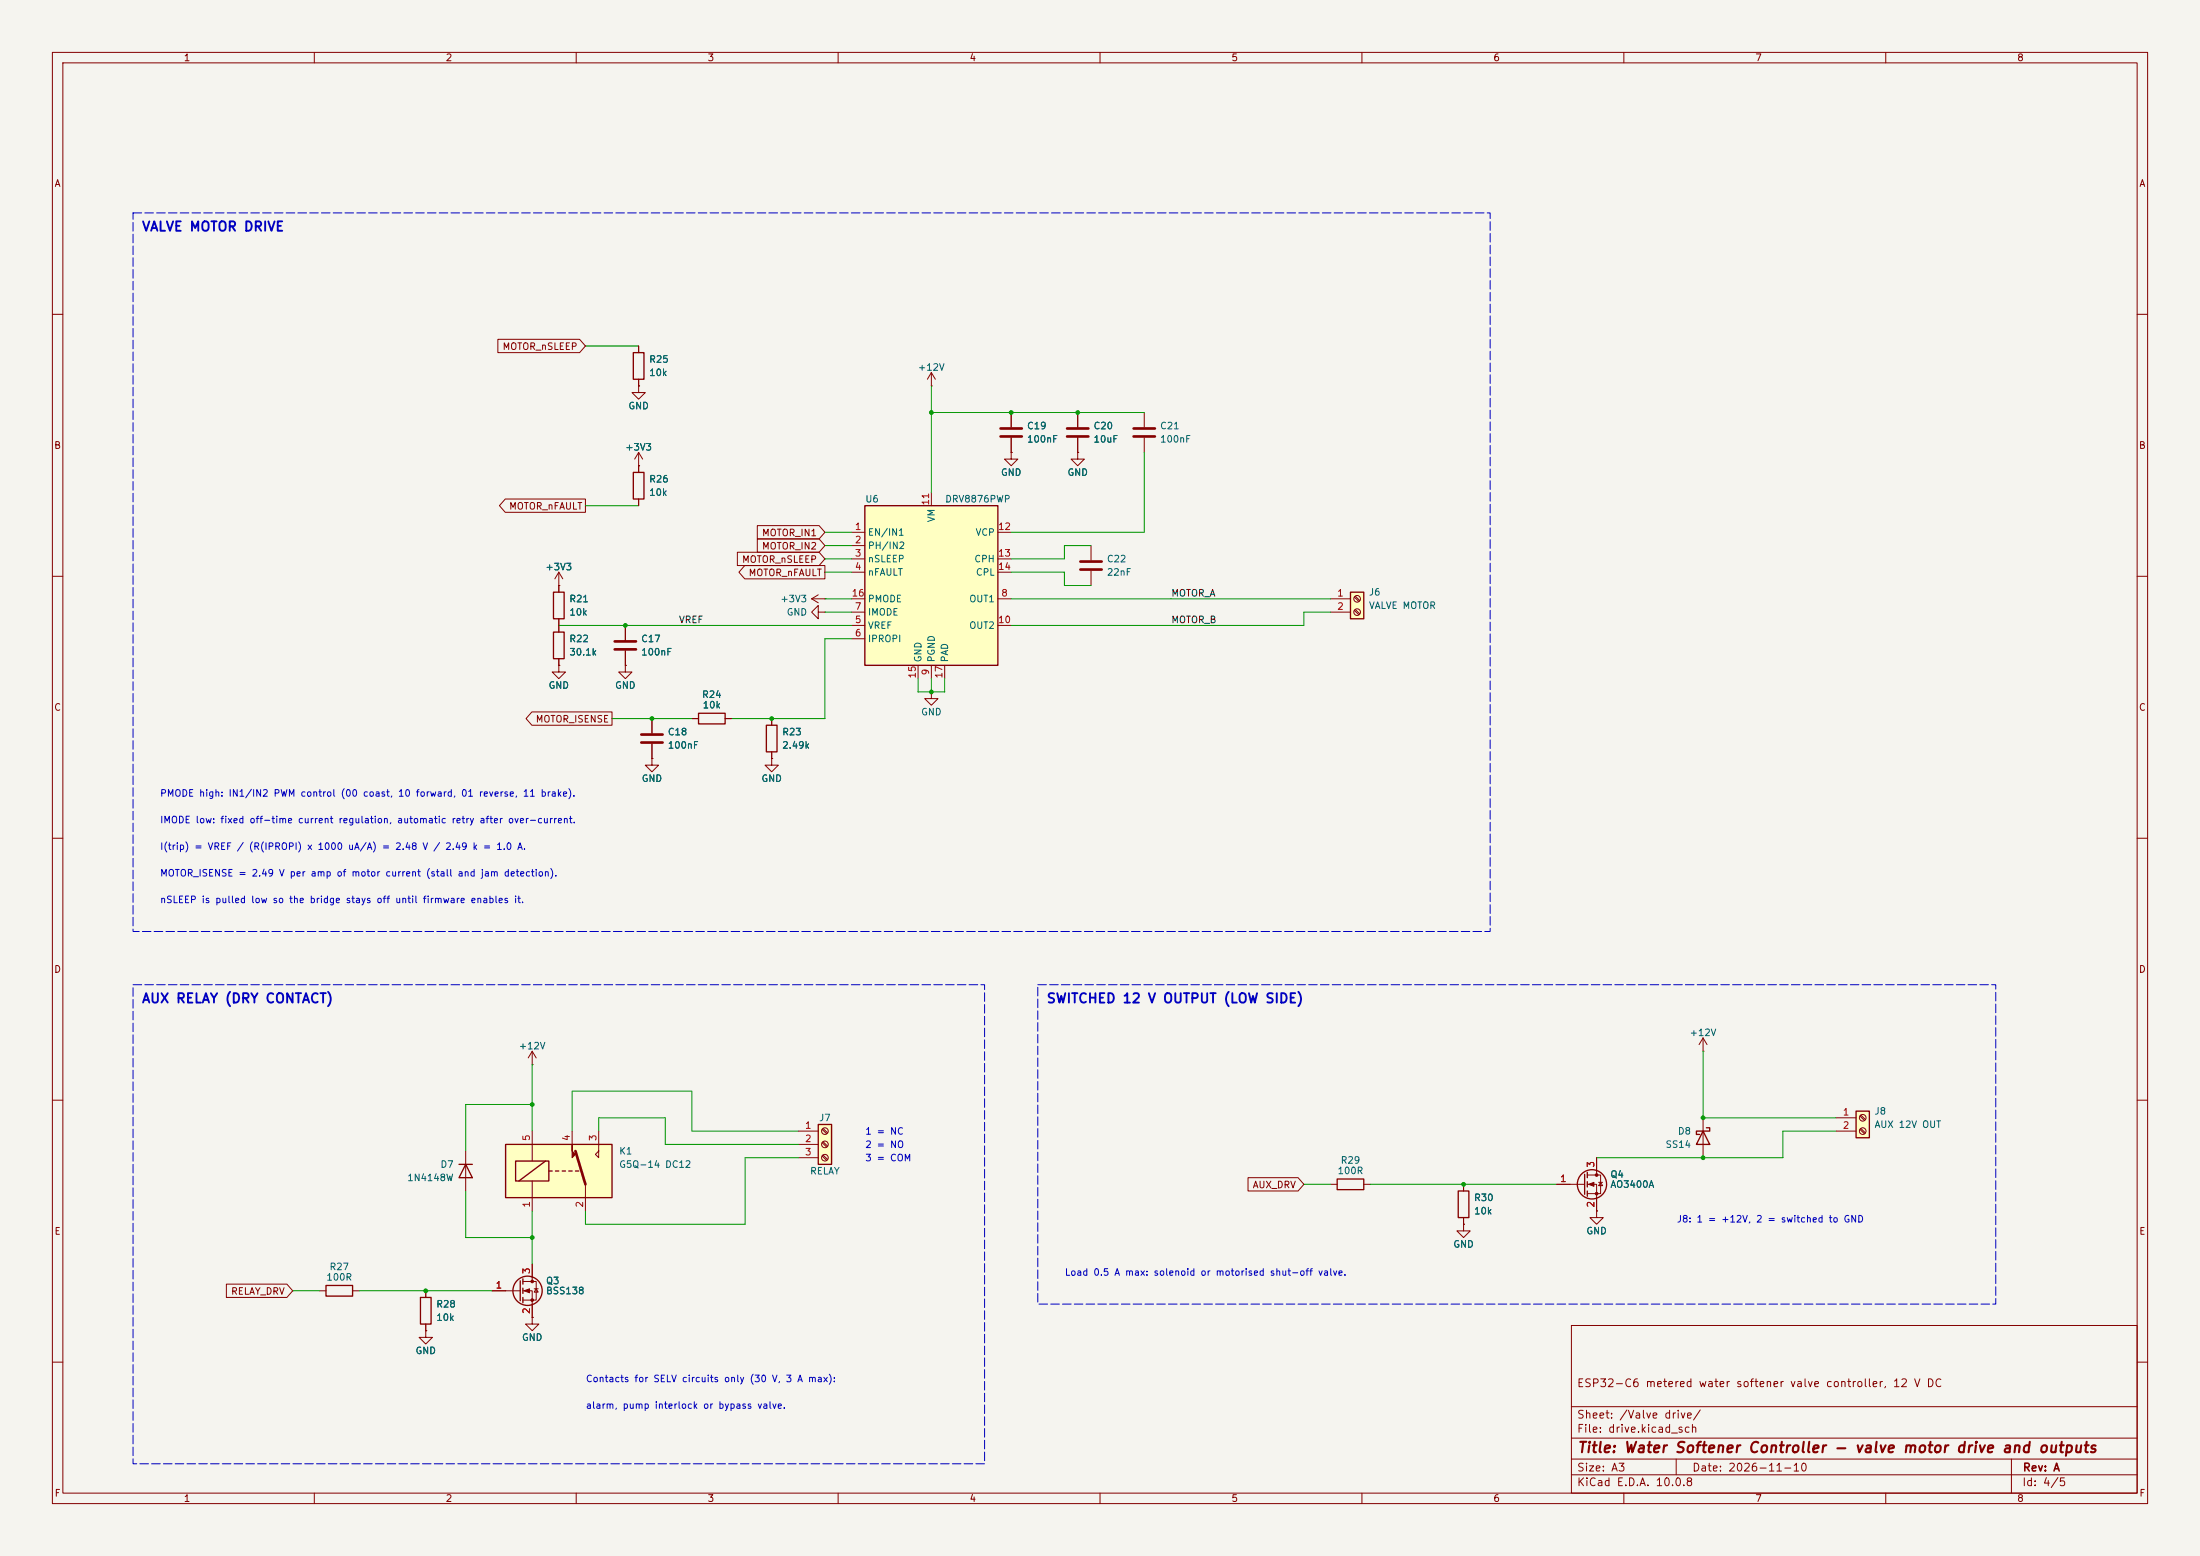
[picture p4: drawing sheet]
<svg xmlns="http://www.w3.org/2000/svg" width="420mm" height="297mm" viewBox="0 0 420 297" stroke-linecap="round" stroke-linejoin="round" font-family="sans-serif">
<path d="M0 0h420v297h-420z" fill="#f5f4ef" stroke="#f5f4ef" stroke-width=".19"/>
<g fill="none" stroke="#840000" stroke-width=".19">
<path d="M10 10h400v277h-400zM12 12h396v273h-396zM60 10v2M110 10v2M160 10v2M210 10v2M260 10v2M310 10v2M360 10v2M10 60h2M121.9 73.7v1.2h1.3l-1.3 1.3-1.3-1.3h1.3M121.9 73.7h.1"/>
<path d="M121.9 66v1.3M121.9 72.4v1.3M193 78.7v2.8M205.7 78.7v2.8M408 60h2M193 86.4v1.2h1.3l-1.3 1.3-1.2-1.3h1.2M193 86.4h.1M193 83.6v2.8M205.7 86.4v1.2h1.3l-1.3 1.3-1.2-1.3h1.2M205.7 86.4h.1M205.7 83.6v2.8M10 110h2"/>
<path d="M154.9 114.3l1.3 .8M154.9 114.3h2.6M156.2 116.8v-1.2l-1.3 1.2 1.3 1.3v-1.3h1.3M156.2 113.5l-1.3 .8M157.5 114.3h.1M157.5 116.8h.1M208.3 104.1v2.8M208.3 109v2.8M408 110h2M124.5 137.2v2.8M132.1 137.2h1.2M138.4 137.2h1.3"/>
<path d="M147.3 137.2v1.2M177.8 132.1v1.3h1.3l-1.3 1.2-1.3-1.2h1.3M177.8 132.1h.1M10 160h2M124.5 142v2.8M147.3 143.5v1.3M408 160h2M10 210h2M408 210h2M254 226.1h1.3M260.3 226.1h1.3M81.3 254v1.3h1.2l-1.2 1.2-1.3-1.2h1.3"/>
<path d="M81.3 254h.1M300 253h108v32h-108zM10 260h2M300 278.5h108M300 274.5h108M300 268.5h108M320 278.5v3M384 278.5v6.5M408 260h2M60 285v2M110 285v2M160 285v2"/>
<path d="M210 285v2M260 285v2M300 281.5h108M310 285v2M360 285v2"/>
</g>
<path d="M120.9 67.3h2v5.1h-2zM133.3 136.1h5.1v2.1h-5.1zM146.3 138.4h2v5.1h-2zM255.3 225h5v2.1h-5z" fill="none" stroke="#840000" stroke-width=".25"/>
<path d="M191 81.8h4.1M191 83.3h4.1M203.7 81.8h4.1M203.7 83.3h4.1M206.2 107.2h4.1M206.2 108.7h4.1M122.4 140.2h4.1M122.4 141.7h4.1" fill="none" stroke="#840000" stroke-width=".51"/>
<path d="M165.1 96.5h25.4v30.5h-25.4z" fill="#ffffc2"/>
<path d="M165.1 96.5h25.4v30.5h-25.4z" fill="none" stroke="#840000" stroke-width=".25"/>
<g fill="none" stroke="#840000" stroke-width=".19">
<path d="M177.8 94v2.5M162.6 101.6h2.5M162.6 104.1h2.5M162.6 106.7h2.5M162.6 109.2h2.5M162.6 119.4h2.5M162.6 116.8h2.5M162.6 114.3h2.5M190.5 101.6h2.5M190.5 106.7h2.5M190.5 109.2h2.5M190.5 119.4h2.5"/>
<path d="M190.5 114.3h2.5M162.6 121.9h2.5M175.3 127v2.5M177.8 127v2.5M180.3 127v2.5"/>
</g>
<path d="M257.8 113h2.5v5.1h-2.5z" fill="#ffffc2"/>
<g fill="none" stroke="#840000" stroke-width=".25">
<path d="M105.7 113h2v5.1h-2zM257.8 113h2.5v5.1h-2.5zM105.7 120.7h2v5h-2zM325.1 215.9l1.3 2.5h-2.6zM325.8 215.3h.6v.6h-2.6v.6h.7M278.4 227.3h2v5.1h-2zM302.5 224.2v3.8M303 223.8v1M303 225.6v1M303 227.3v1M99.3 244.5v3.8M99.8 244.1v1"/>
<path d="M99.8 245.9v1M99.8 247.6v1.1"/>
<circle cx="303.9" cy="226.1" r="2.79"/>
<circle cx="100.7" cy="246.4" r="2.79"/>
</g>
<g fill="none" stroke="#840000" stroke-width=".19">
<path d="M177.8 73.7h.1M177.8 71.1l-.8 1.3M177.8 71.1l.8 1.3M177.8 71.1v2.6M218.4 78.7v2.8M218.4 83.6v2.8M106.7 111.8h.1M106.7 109.2l-.8 1.3M106.7 109.2l.7 1.3M106.7 109.2v3.8M106.7 118.1v2.6M119.4 119.4v2.8"/>
<path d="M254 114.3h3.8M254 116.8h3.8M258.5 114l.9 .8M258.5 116.5l.9 .8M258.7 113.8l.9 .8M258.7 116.3l.9 .9M106.7 125.7v1.3M119.4 124.2v2.8M124.5 144.8v1.3h1.2l-1.2 1.2-1.3-1.2h1.3M124.5 144.8h.1M147.3 144.8v1.3h1.3l-1.3 1.2-1.3-1.2h1.3M147.3 144.8h.1"/>
<path d="M325.1 198.1l-.7 1.3M325.1 198.1l.8 1.3M325.1 198.1v2.6M325.1 200.7h.1M325.1 213.4v7.6M279.4 233.7v1.2h1.3l-1.3 1.3-1.3-1.3h1.3M279.4 233.7h.1M279.4 226.1v1.2M279.4 232.4v1.3M297.2 226.1h5.3M303 224.3h2.6v3.5h-2.6M303 226.1h1.8v5"/>
<path d="M304.8 231.1v1.3h1.3l-1.3 1.3-1.3-1.3h1.3M304.8 231.1h.1M304.8 221v3.3M305.2 225.7h.7M305.6 225.7l.3 .6h-.7zM94 246.4h5.3M99.8 244.6h2.6v3.6h-2.6M99.8 246.4h1.8v5.1M101.6 241.3v3.3M102 246h.7M102.4 246l.3 .6h-.7z"/>
<circle cx="259.1" cy="116.8" r=".63"/>
<circle cx="259.1" cy="114.3" r=".63"/>
</g>
<path d="M216.4 81.8h4.1M216.4 83.3h4.1M117.3 122.4h4.1M117.3 124h4.1" fill="none" stroke="#840000" stroke-width=".51"/>
<g fill="#840000" stroke="#840000" stroke-width=".19">
<path d="M100.1 246.4l1-.4v.8z"/>
<path d="M303.3 226.1l1-.4v.7z"/>
<circle cx="101.6" cy="244.6" r=".25"/>
<circle cx="101.6" cy="248.2" r=".25"/>
<circle cx="304.8" cy="224.3" r=".25"/>
<circle cx="304.8" cy="227.8" r=".25"/>
</g>
<path d="M354.3 212.1h2.6v5.1h-2.6z" fill="#ffffc2"/>
<path d="M120.9 90.2h2v5.1h-2zM354.3 212.1h2.6v5.1h-2.6zM87.6 222.2h2.6M88.9 222.2l1.3 2.6h-2.6zM62.2 245.4h5.1v2h-5.1zM80.3 247.6h2v5.1h-2z" fill="none" stroke="#840000" stroke-width=".25"/>
<g fill="none" stroke="#840000" stroke-width=".19">
<path d="M121.9 88.9h.1M121.9 86.4l-.7 1.2M121.9 86.4l.8 1.2M121.9 86.4v3.8M121.9 95.3v1.2M106.7 127v1.3h1.2l-1.2 1.2-1.3-1.2h1.3M106.7 127h.1M119.4 127v1.3h1.2l-1.2 1.2-1.3-1.2h1.3M119.4 127h.1M88.9 219.7v7.6M101.6 203.2h.1M101.6 200.7l-.8 1.2"/>
<path d="M101.6 200.7l.8 1.2M101.6 200.7v2.5M350.5 213.4h3.8M350.5 215.9h3.8M355.1 213l.8 .9M355.1 215.6l.8 .8M355.2 212.9l.9 .8M355.2 215.4l.9 .8M61 246.4h1.2M67.3 246.4h1.3M81.3 246.4v1.2M81.3 252.7v1.3"/>
<path d="M101.6 251.5v1.2h1.3l-1.3 1.3-1.3-1.3h1.3M101.6 251.5h.1"/>
<circle cx="355.6" cy="213.4" r=".63"/>
<circle cx="355.6" cy="215.9" r=".63"/>
</g>
<path d="M156.2 214.6h2.5v7.6h-2.5z" fill="#ffffc2"/>
<path d="M156.2 214.6h2.5v7.6h-2.5z" fill="none" stroke="#840000" stroke-width=".25"/>
<g fill="none" stroke="#840000" stroke-width=".19">
<path d="M152.4 215.9h3.8M152.4 218.4h3.8M156.9 215.6l.9 .8M156.9 218.1l.9 .8M157.1 215.4l.9 .8M157.1 217.9l.9 .9M152.4 221h3.8M156.9 220.6l.9 .9M157.1 220.5l.9 .8"/>
<circle cx="157.5" cy="218.4" r=".63"/>
<circle cx="157.5" cy="215.9" r=".63"/>
<circle cx="157.5" cy="221" r=".63"/>
</g>
<path d="M96.5 218.4h20.3v10.2h-20.3z" fill="#ffffc2"/>
<g fill="none" stroke="#840000" stroke-width=".19">
<path d="M95 64.8h15.6l1.2 1.2-1.2 1.3h-15.6zM121.9 73.7h.1M121.9 66v1.3M121.9 72.4v1.3M193 78.7v2.8M205.7 78.7v2.8M96.5 95.2h15.3v2.6h-15.3l-1.2-1.3zM121.9 88.9h.1M121.9 88.9v1.3M121.9 95.3v1.2M193 86.4h.1M193 83.6v2.8"/>
<path d="M205.7 86.4h.1M205.7 83.6v2.8M106.7 111.8h.1M106.7 111.8v1.2M106.7 118.1v2.6M119.4 119.4v2.8M140.8 105.4h15.6l1.1 1.3-1.1 1.3h-15.6zM142.2 107.9h15.3v2.6h-15.3l-1.1-1.3zM144.6 102.9h11.8l1.1 1.2-1.1 1.3h-11.8zM144.6 100.3h11.8l1.1 1.3-1.1 1.3h-11.8zM101.5 135.9h15.3v2.5h-15.3l-1.1-1.2zM106.7 127h.1"/>
<path d="M106.7 125.7v1.3M119.4 127h.1M119.4 124.2v2.8M124.5 137.2v2.8M132.1 137.2h1.2M138.4 137.2h1.3M147.3 137.2v1.2M124.5 144.8h.1M124.5 142v2.8M147.3 144.8h.1M147.3 143.5v1.3M101.6 215.9v5.7"/>
<path d="M109.2 215.9v2.5M114.3 215.9v5.1l-.6-.7 .6-.6M101.6 225.4v5.7M111.8 226.1v5M238.2 224.8h9.6l1.1 1.3-1.1 1.2h-9.6zM279.4 233.7h.1M279.4 226.1v1.2M279.4 232.4v1.3M297.2 226.1h2.5M304.8 231.1h.1M304.8 221v2.5M304.8 228.6v2.5"/>
<path d="M43.2 245.1h11.6l1.1 1.3-1.1 1.3h-11.6zM81.3 254h.1M81.3 246.4v1.2M81.3 252.7v1.3M94 246.4h2.5M101.6 251.5h.1M101.6 241.3v2.5M101.6 248.9v2.6"/>
</g>
<path d="M96.5 218.4h20.3v10.2h-20.3zM98.4 221.6h6.4v3.8h-6.4zM104.1 221.6l-5 3.8M104.8 223.5h.6M106 223.5h.7M107.3 223.5h.6M108.6 223.5h.6M109.9 223.5h.6" fill="none" stroke="#840000" stroke-width=".25"/>
<path d="M109.2 218.4v1.3l.7 .6-.7 .7z" fill="#840000" stroke="#840000" stroke-width=".19"/>
<path d="M109.9 219.7l1.9 6.4" fill="none" stroke="#840000" stroke-width=".51"/>
<g fill="none" stroke="#009600" stroke-width=".19">
<path d="M111.8 66h10.1M177.8 78.7h40.6M177.8 73.7v20.3M111.8 96.5h10.1M218.4 86.4v15.2h-25.4M106.7 119.4h55.9M157.5 116.8h5.1M157.5 104.1h5.1M157.5 114.3h5.1M157.5 101.6h5.1M157.5 106.7h5.1M157.5 109.2h5.1"/>
<path d="M193 114.3h61M193 109.2h10.2v2.6h5.1M208.3 104.1h-5.1v2.6h-10.2M254 116.8h-5.1v2.6h-55.9M116.8 137.2h15.3M162.6 121.9h-5.1v15.3h-17.8M175.3 129.5v2.6h5v-2.6M177.8 129.5v2.6M101.6 203.2v12.7M101.6 210.8h-12.7v8.9M109.2 215.9v-7.6h22.9v7.6h20.3M114.3 215.9v-2.5h12.7v5h25.4"/>
<path d="M325.1 200.7v12.7h25.4M350.5 215.9h-10.1v5.1h-35.6M88.9 227.3v8.9h12.7M101.6 231.1v10.2M152.4 221h-10.2v12.7h-30.4v-2.6M248.9 226.1h5.1M261.6 226.1h35.6M55.9 246.4h5.1M68.6 246.4h25.4"/>
</g>
<path d="M25.4 40.6h259.1v137.2h-259.1zM25.4 188h162.6v91.4h-162.6zM198.1 188h182.9v60.9h-182.9z" fill="none" stroke="#0000c2" stroke-width=".19" stroke-dasharray="1.6 .6"/>
<g fill="#009600">
<circle cx="325.1" cy="213.4" r=".46"/>
<circle cx="279.4" cy="226.1" r=".46"/>
<circle cx="325.1" cy="221" r=".46"/>
<circle cx="101.6" cy="236.2" r=".46"/>
<circle cx="101.6" cy="210.8" r=".46"/>
<circle cx="81.3" cy="246.4" r=".46"/>
<circle cx="147.3" cy="137.2" r=".46"/>
<circle cx="124.5" cy="137.2" r=".46"/>
<circle cx="119.4" cy="119.4" r=".46"/>
<circle cx="177.8" cy="132.1" r=".46"/>
<circle cx="193" cy="78.7" r=".46"/>
<circle cx="205.7" cy="78.7" r=".46"/>
<circle cx="177.8" cy="78.7" r=".46"/>
</g>
<text font-size="2" fill="#840000" x="301" y="277.8">Title: Water Softener Controller - valve motor drive and outputs</text>
<g font-size="1.8" fill="#0000c2">
<text x="27" y="44.6">VALVE MOTOR DRIVE</text>
<text x="27" y="191.9">AUX RELAY (DRY CONTACT)</text>
<text x="199.7" y="191.9">SWITCHED 12 V OUTPUT (LOW SIDE)</text>
</g>
<g font-size="1.5" fill="#840000">
<text x="300.9" y="265.1">ESP32-C6 metered water softener valve controller, 12 V DC</text>
<text x="300.9" y="273.8">File: drive.kicad_sch</text>
<text x="300.9" y="271.1">Sheet: /Valve drive/</text>
<text x="300.9" y="281.2">Size: A3</text>
<text x="322.9" y="281.2">Date: 2026-11-10</text>
<text x="386" y="281.2">Rev: A</text>
<text x="300.9" y="284">KiCad E.D.A. 10.0.8</text>
<text x="385.9" y="284">Id: 4/5</text>
</g>
<g font-size="1.3" fill="#840000">
<text x="35" y="12">1</text>
<text x="85" y="12">2</text>
<text x="135" y="12">3</text>
<text x="185" y="12">4</text>
<text x="235" y="12">5</text>
<text x="285" y="12">6</text>
<text x="335" y="12">7</text>
<text x="385" y="12">8</text>
<text x="10.3" y="36">A</text>
<text x="408.3" y="36">A</text>
<text x="95.8" y="67.1">MOTOR_nSLEEP</text>
<text x="10.2" y="86">B</text>
<text x="408.2" y="86">B</text>
<text x="97.1" y="97.6">MOTOR_nFAULT</text>
<text x="141.6" y="107.7">MOTOR_nSLEEP</text>
<text x="145.4" y="105.2">MOTOR_IN2</text>
<text x="145.4" y="102.7">MOTOR_IN1</text>
<text x="142.8" y="110.3">MOTOR_nFAULT</text>
<text x="10.2" y="136">C</text>
<text x="408.2" y="136">C</text>
<text x="102.2" y="138.2">MOTOR_ISENSE</text>
<text x="10.2" y="186">D</text>
<text x="408.2" y="186">D</text>
<text x="239" y="227.1">AUX_DRV</text>
<text x="10.3" y="236">E</text>
<text x="408.3" y="236">E</text>
<text x="44" y="247.4">RELAY_DRV</text>
<text x="10.3" y="286">F</text>
<text x="35" y="287">1</text>
<text x="85" y="287">2</text>
<text x="135" y="287">3</text>
<text x="185" y="287">4</text>
<text x="235" y="287">5</text>
<text x="285" y="287">6</text>
<text x="335" y="287">7</text>
<text x="385" y="287">8</text>
<text x="408.3" y="286">F</text>
</g>
<g font-size="1.3" fill="#006464">
<text x="123.8" y="69.5">R25</text>
<text x="175.1" y="71.1">+12V</text>
<text x="123.8" y="72.1">10k</text>
<text x="119.9" y="78.4">GND</text>
<text x="196" y="82.2">C19</text>
<text x="208.7" y="82.2">C20</text>
<text x="221.4" y="82.2">C21</text>
<text x="119.3" y="86.3">+3V3</text>
<text x="196" y="84.8">100nF</text>
<text x="208.7" y="84.8">10uF</text>
<text x="221.4" y="84.8">100nF</text>
<text x="123.8" y="92.4">R26</text>
<text x="123.8" y="94.9">10k</text>
<text x="191" y="91.1">GND</text>
<text x="203.7" y="91.1">GND</text>
<text x="165.1" y="96.2">U6</text>
<text x="178.8" y="99.8" transform="rotate(-90 178.8 99.8)">VM</text>
<text x="180.3" y="96.2">DRV8876PWP</text>
<text x="165.6" y="102.6">EN/IN1</text>
<text x="165.6" y="105.1">PH/IN2</text>
<text x="165.6" y="107.6">nSLEEP</text>
<text x="185.9" y="107.6">CPH</text>
<text x="186.1" y="102.6">VCP</text>
<text x="211.2" y="107.6">C22</text>
<text x="104" y="109.2">+3V3</text>
<text x="165.6" y="110.2">nFAULT</text>
<text x="186.2" y="110.2">CPL</text>
<text x="211.2" y="110.2">22nF</text>
<text x="261.2" y="114">J6</text>
<text x="108.6" y="115.3">R21</text>
<text x="108.6" y="117.8">10k</text>
<text x="148.9" y="115.3">+3V3</text>
<text x="150.1" y="117.8">GND</text>
<text x="165.6" y="117.8">IMODE</text>
<text x="165.6" y="115.3">PMODE</text>
<text x="184.9" y="115.3">OUT1</text>
<text x="261.2" y="116.5">VALVE MOTOR</text>
<text x="108.6" y="122.9">R22</text>
<text x="108.6" y="125.4">30.1k</text>
<text x="122.3" y="122.9">C17</text>
<text x="122.3" y="125.4">100nF</text>
<text x="165.6" y="120.3">VREF</text>
<text x="165.6" y="122.9">IPROPI</text>
<text x="184.9" y="120.3">OUT2</text>
<text x="104.6" y="131.8">GND</text>
<text x="117.3" y="131.8">GND</text>
<text x="176.2" y="126.5" transform="rotate(-90 176.2 126.5)">GND</text>
<text x="178.8" y="126.5" transform="rotate(-90 178.8 126.5)">PGND</text>
<text x="181.3" y="126.5" transform="rotate(-90 181.3 126.5)">PAD</text>
<text x="133.9" y="133.5">R24</text>
<text x="134" y="135.5">10k</text>
<text x="175.7" y="136.9">GND</text>
<text x="127.4" y="140.7">C18</text>
<text x="127.4" y="143.2">100nF</text>
<text x="149.2" y="140.7">R23</text>
<text x="149.2" y="143.2">2.49k</text>
<text x="122.4" y="149.6">GND</text>
<text x="145.3" y="149.6">GND</text>
<text x="98.9" y="200.6">+12V</text>
<text x="322.5" y="198.1">+12V</text>
<text x="156.3" y="214.3">J7</text>
<text x="357.8" y="213.1">J8</text>
<text x="357.8" y="215.6">AUX 12V OUT</text>
<text x="118.1" y="220.7">K1</text>
<text x="317.8" y="219.4">SS14</text>
<text x="320.2" y="216.9">D8</text>
<text x="77.6" y="225.8">1N4148W</text>
<text x="84" y="223.2">D7</text>
<text x="118.1" y="223.2">G5Q-14 DC12</text>
<text x="154.5" y="224.5">RELAY</text>
<text x="255.2" y="224.4">100R</text>
<text x="255.8" y="222.4">R29</text>
<text x="307.3" y="225.1">Q4</text>
<text x="307.3" y="227">AO3400A</text>
<text x="281.3" y="229.6">R30</text>
<text x="281.3" y="232.1">10k</text>
<text x="277.3" y="238.5">GND</text>
<text x="302.7" y="235.9">GND</text>
<text x="62.2" y="244.7">100R</text>
<text x="62.8" y="242.7">R27</text>
<text x="104.1" y="245.4">Q3</text>
<text x="83.2" y="249.9">R28</text>
<text x="104.1" y="247.3">BSS138</text>
<text x="83.2" y="252.4">10k</text>
<text x="99.5" y="256.2">GND</text>
<text x="79.2" y="258.8">GND</text>
</g>
<g font-size="1.3" fill="#a90000">
<text x="163.1" y="101.5">1</text>
<text x="177.7" y="96.6" transform="rotate(-90 177.7 96.6)">11</text>
<text x="190.4" y="101.5">12</text>
<text x="163.1" y="104">2</text>
<text x="163.1" y="106.5">3</text>
<text x="190.4" y="106.5">13</text>
<text x="163.1" y="109.1">4</text>
<text x="190.4" y="109.1">14</text>
<text x="162.5" y="114.2">16</text>
<text x="163.1" y="119.2">5</text>
<text x="163.1" y="116.7">7</text>
<text x="190.4" y="119.2">10</text>
<text x="191" y="114.2">8</text>
<text x="255.2" y="114.2">1</text>
<text x="255.2" y="116.7">2</text>
<text x="163.1" y="121.8">6</text>
<text x="175.1" y="129.6" transform="rotate(-90 175.1 129.6)">15</text>
<text x="177.7" y="129" transform="rotate(-90 177.7 129)">9</text>
<text x="180.2" y="129.6" transform="rotate(-90 180.2 129.6)">17</text>
<text x="153.6" y="215.8">1</text>
<text x="351.7" y="213.2">1</text>
<text x="351.7" y="215.8">2</text>
<text x="101.5" y="217.9" transform="rotate(-90 101.5 217.9)">5</text>
<text x="109.1" y="217.9" transform="rotate(-90 109.1 217.9)">4</text>
<text x="114.2" y="217.9" transform="rotate(-90 114.2 217.9)">3</text>
<text x="153.6" y="218.3">2</text>
<text x="153.6" y="220.8">3</text>
<text x="297.7" y="225.9">1</text>
<text x="304.7" y="223" transform="rotate(-90 304.7 223)">3</text>
<text x="101.5" y="230.6" transform="rotate(-90 101.5 230.6)">1</text>
<text x="111.6" y="230.6" transform="rotate(-90 111.6 230.6)">2</text>
<text x="304.7" y="230.6" transform="rotate(-90 304.7 230.6)">2</text>
<text x="101.5" y="243.3" transform="rotate(-90 101.5 243.3)">3</text>
<text x="94.5" y="246.2">1</text>
<text x="101.5" y="250.9" transform="rotate(-90 101.5 250.9)">2</text>
</g>
<g font-size="1.3" fill="#0f0f0f">
<text x="129.5" y="119.3">VREF</text>
<text x="223.5" y="119.3">MOTOR_B</text>
<text x="223.5" y="114.2">MOTOR_A</text>
</g>
<g font-size="1.3" fill="#0000c2">
<text x="30.5" y="152.4">PMODE high: IN1/IN2 PWM control (00 coast, 10 forward, 01 reverse, 11 brake).</text>
<text x="30.5" y="157.5">IMODE low: fixed off-time current regulation, automatic retry after over-current.</text>
<text x="30.5" y="162.5">I(trip) = VREF / (R(IPROPI) x 1000 uA/A) = 2.48 V / 2.49 k = 1.0 A.</text>
<text x="30.5" y="167.6">MOTOR_ISENSE = 2.49 V per amp of motor current (stall and jam detection).</text>
<text x="30.5" y="172.7">nSLEEP is pulled low so the bridge stays off until firmware enables it.</text>
<text x="165.1" y="222">3 = COM</text>
<text x="165.1" y="219.4">2 = NO</text>
<text x="165.1" y="216.9">1 = NC</text>
<text x="320" y="233.7">J8: 1 = +12V, 2 = switched to GND</text>
<text x="203.2" y="243.8">Load 0.5 A max: solenoid or motorised shut-off valve.</text>
<text x="111.7" y="264.1">Contacts for SELV circuits only (30 V, 3 A max):</text>
<text x="111.7" y="269.2">alarm, pump interlock or bypass valve.</text>
</g>
</svg>
